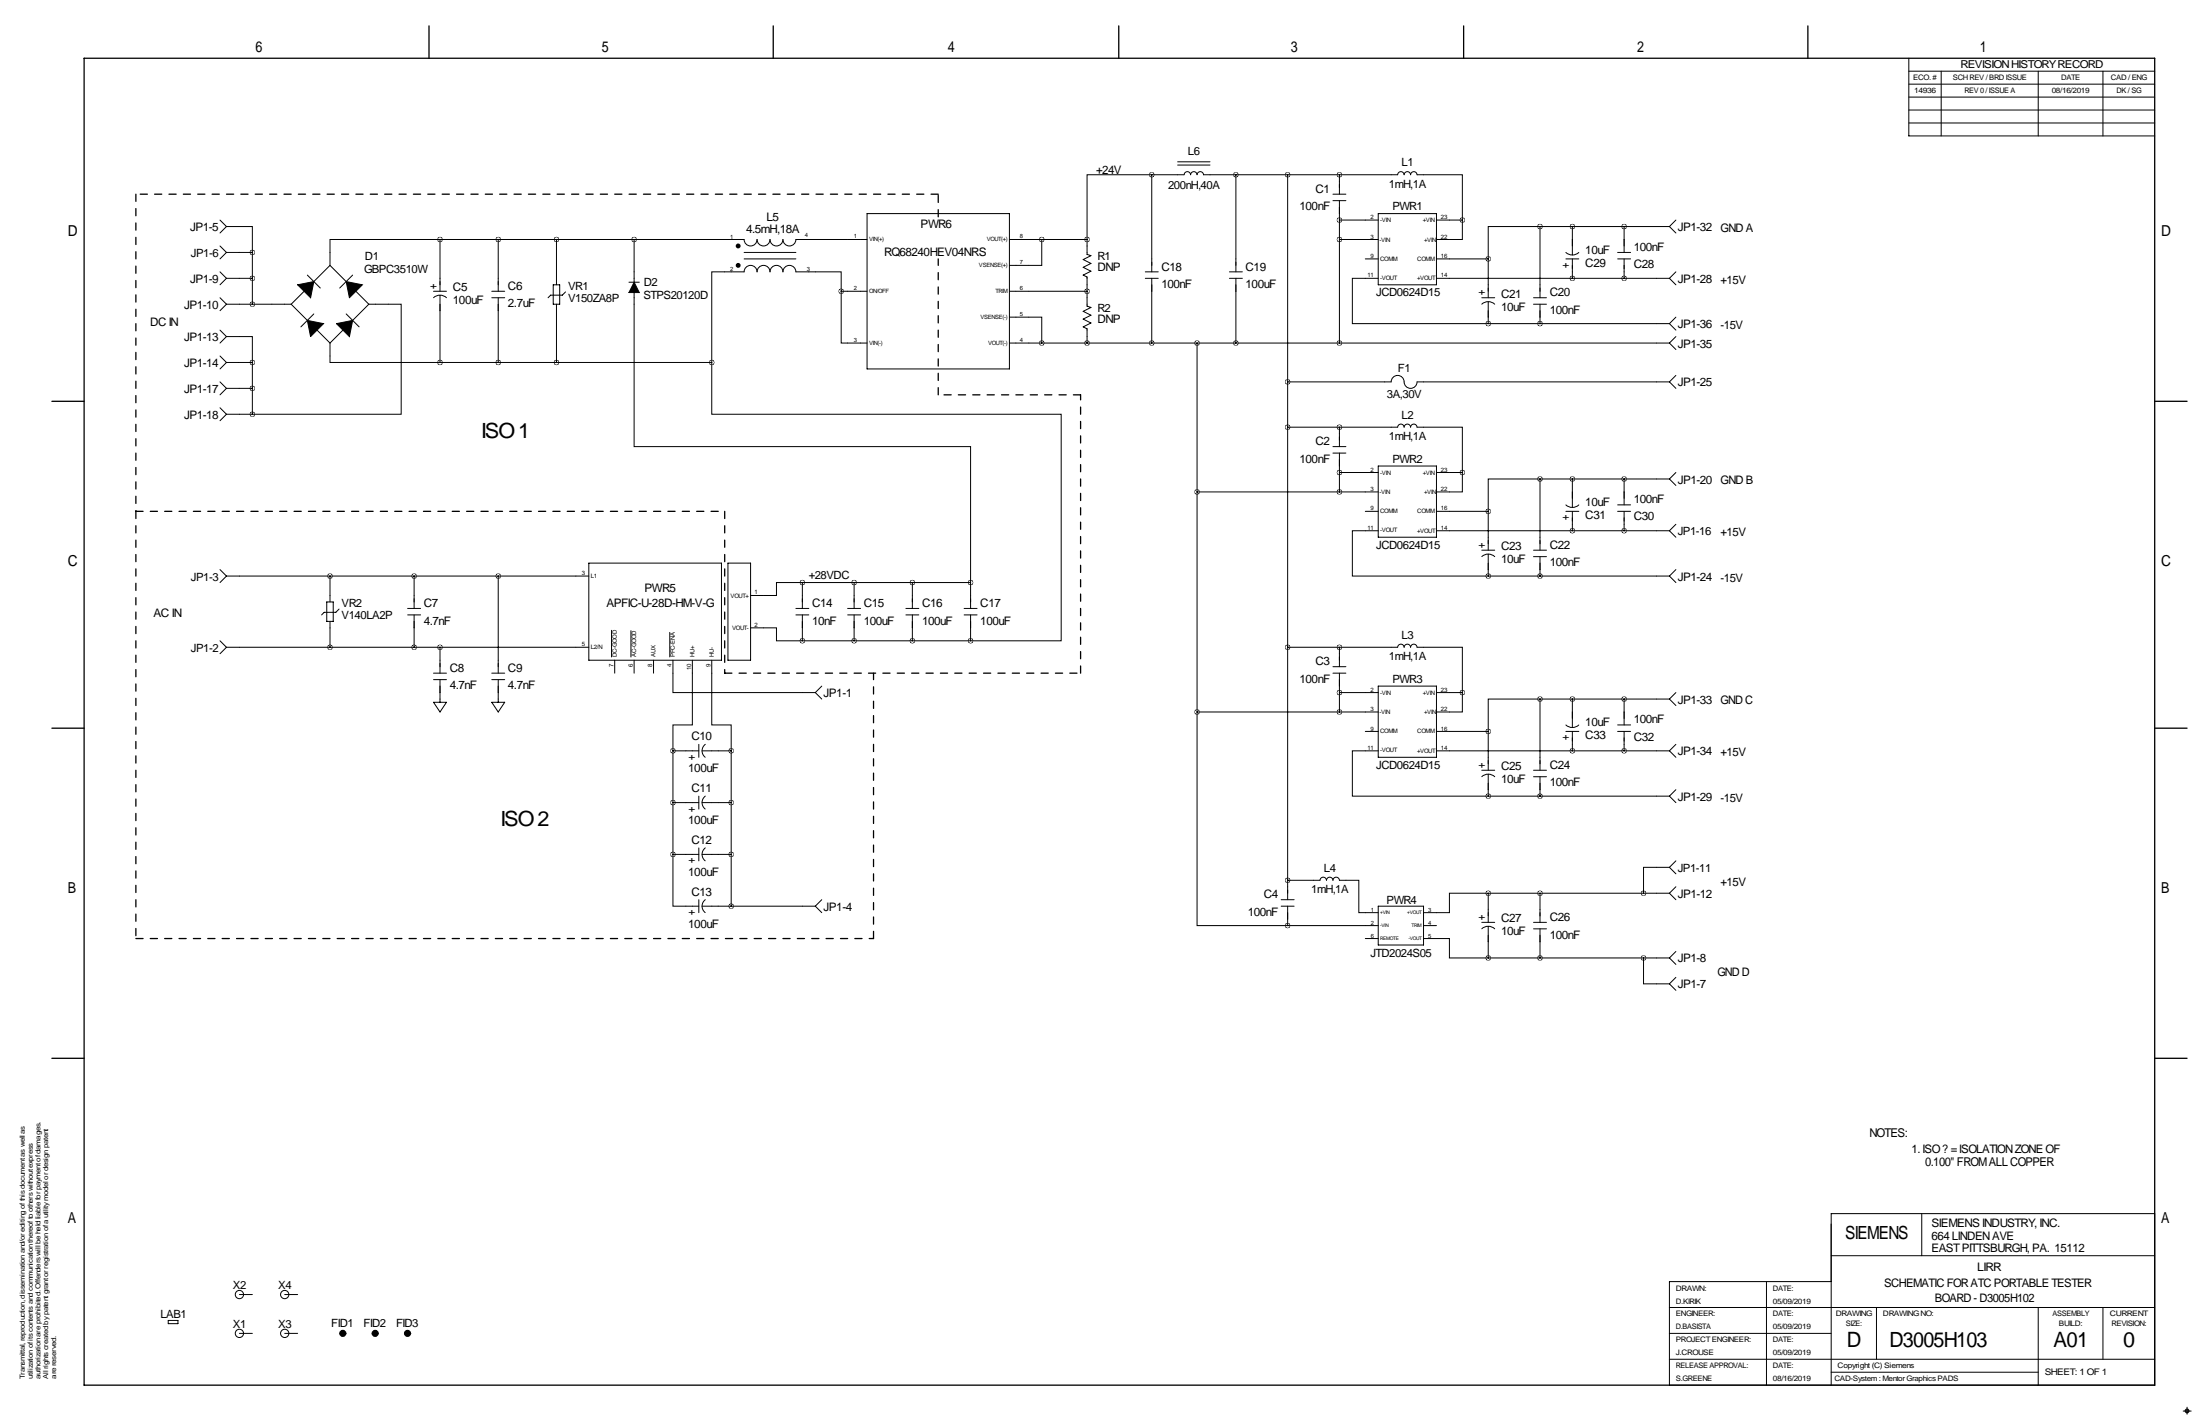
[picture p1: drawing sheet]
<svg xmlns="http://www.w3.org/2000/svg" width="864mm" height="559mm" viewBox="0 0 864 559" stroke-linecap="round" stroke-linejoin="round" font-family="sans-serif">
<g fill="none" stroke="#000" stroke-width=".39">
<path d="M749.3 22.9v30.4h96.5M749.3 38.1h96.5M749.3 33h96.5M749.3 27.9h96.5M762 27.9v25.4M800.1 27.9v25.4M825.5 27.9v25.4M749.3 48.3h96.5M749.3 43.2h96.5M452.1 68.6h12.7a1.27 1.27 0 0 1 1.3-1.2 1.27 1.27 0 0 1 1.3 1.2 1.27 1.27 0 0 1 1.2-1.2 1.27 1.27 0 0 1 1.3 1.2 1.27 1.27 0 0 1 1.3-1.2 1.27 1.27 0 0 1 1.2 1.2h76.2a1.27 1.27 0 0 1 1.3-1.2 1.27 1.27 0 0 1 1.3 1.2 1.27 1.27 0 0 1 1.2-1.2 1.27 1.27 0 0 1 1.3 1.2 1.27 1.27 0 0 1 1.3-1.2 1.27 1.27 0 0 1 1.3 1.2h17.7v17.8M452.1 68.6h-25.4v25.4M452.1 68.6v38.1"/>
<path d="M462.3 64.8h12.7M462.3 63.5h12.7M485.1 68.6v38.1M505.5 68.6v284.5M523.2 78.7h5.1M523.2 76.2h5.1M525.8 68.6v7.6M525.8 78.7v55.9M86.4 86.4l2.5 2.5M86.4 96.5l2.5 2.6M88.9 88.9h10.2v10.2M88.9 88.9l-2.5 2.5"/>
<path d="M88.9 99.1h10.2M88.9 99.1l-2.5 2.5M99.1 99.1v20.3M172.7 94h119.4a2.54 2.54 0 0 0 2.5 2.5 2.54 2.54 0 0 0 2.6-2.5 2.54 2.54 0 0 0 2.5 2.5 2.54 2.54 0 0 0 2.6-2.5 2.54 2.54 0 0 0 2.5 2.5 2.54 2.54 0 0 0 2.5-2.5 2.54 2.54 0 0 0 2.6 2.5 2.54 2.54 0 0 0 2.5-2.5h28M172.7 94h-43.2v10.1M172.7 94v20.3M195.6 94v20.3M218.4 94v17.8M248.9 94v16.7M292.1 99.1h20.3M340.4 83.8h55.8v61h-55.8zM396.2 94h30.5"/>
<path d="M408.9 94v10.1h-12.7M426.7 94v5.8l1.5 .5-3 1.6 3 1.5-3 1.5 3 1.5-3 1.5 1.5 .8v11.4l1.5 .5-3 1.6 3 1.5-3 1.5 3 1.5-3 1.6 1.5 .7v5.6M525.8 86.4h15.2M525.8 94h15.2M541 83.8h22.9v28h-22.9zM563.9 86.4h10.1M574 86.4v7.6h-10.1M604.5 88.9h-20.3v12.7M604.5 88.9h50.8M604.5 88.9v27.9M614.7 99.1a3.7 3.7 0 0 0 5 0M617.2 88.9v11.2"/>
<path d="M635 99.1h5.1M637.5 88.9v10.2M655.3 88.9l2.6 2.5M657.9 86.4l-2.6 2.5M86.4 106.7l2.5 2.5M86.4 116.8l2.5 2.6M88.9 109.2h10.2M88.9 119.4h25.4M88.9 109.2l-2.5 2.6M88.9 119.4l-2.5 2.5M114.3 119.4l6.3 6.3M119.4 114.3l-5.1 5.1"/>
<path d="M120.6 107.9l5.1 5.1M129.5 104.1l6.4 6.4M129.5 104.1l-6.3 6.4M138.4 107.9l-5.1 5.1M139.7 114.3l5.1 5.1M144.8 119.4h12.7v43.2h-58.4M144.8 119.4l-6.4 6.3M170.2 114.3h5.1M170.2 116.8a3.7 3.7 0 0 1 5.1 0M172.7 115.8v26.4M193 116.8h5.1M193 114.3h5.1"/>
<path d="M195.6 116.8v25.4M217.2 111.8h2.5v7.6h-2.5zM218.4 119.4v22.8M222 114.6l-1.3 1.2h-4.5l-1.1 1M246.9 110.7h4.1M248.9 114.8v60.5h132.1v53.3M292.1 101.6h20.3M330.2 114.3v-7.6h-17.8a2.54 2.54 0 0 0-2.5-2.6 2.54 2.54 0 0 0-2.6 2.6 2.54 2.54 0 0 0-2.5-2.6 2.54 2.54 0 0 0-2.5 2.6 2.54 2.54 0 0 0-2.6-2.6 2.54 2.54 0 0 0-2.5 2.6 2.54 2.54 0 0 0-2.6-2.6 2.54 2.54 0 0 0-2.5 2.6h-12.7v35.5M330.2 114.3v20.3h10.2M330.2 114.3h10.2M396.2 114.3h30.5M449.6 109.2h5.1"/>
<path d="M449.6 106.7h5.1M452.1 109.2v25.4M482.6 109.2h5.1M482.6 106.7h5.1M485.1 109.2v25.4M535.9 101.6h5.1M541 109.2h-10.1v17.8h53.3M563.9 101.6h20.3M563.9 109.2h91.4M581.7 116.8h5M581.7 119.4a3.7 3.7 0 0 1 5 0M584.2 101.6v15.2"/>
<path d="M584.2 118.4v8.6M602 119.4h5.1M602 116.8h5.1M604.5 119.4v7.6M614.7 101.6h5.1M617.2 101.6v7.6M635 101.6h5.1M637.5 101.6v7.6M655.3 109.2l2.6 2.6M657.9 106.7l-2.6 2.5M86.4 129.5l2.5 2.6M86.4 139.7l2.5 2.5"/>
<path d="M88.9 132.1h10.2v10.1M88.9 132.1l-2.5 2.5M123.2 123.2l-5.1 5.1M124.5 129.5l5 5.1M129.5 134.6v7.6h43.2M134.6 129.5l-5.1 5.1M135.9 123.2l5.1 5.1M396.2 124.5h12.7v10.1M396.2 134.6h259.1M469.9 134.6v144.8M584.2 127h71.1M655.3 127l2.6 2.5"/>
<path d="M655.3 134.6l2.6 2.6M657.9 124.5l-2.6 2.5M657.9 132.1l-2.6 2.5M86.4 149.9l2.5 2.5M88.9 142.2h10.2M88.9 142.2l-2.5 2.6M88.9 152.4h10.2M88.9 152.4l-2.5 2.5M99.1 142.2v20.4M172.7 142.2h106.7M279.4 142.2v20.4h137.2v88.9h-35.6M505.5 149.9h40.6a2.6 2.6 0 0 1 2.9-2.6 2.6 2.6 0 0 1 2.2 3.1 2.54 2.54 0 0 0 2.8 2 2.54 2.54 0 0 0 2.3-2.5h99"/>
<path d="M655.3 149.9l2.6 2.5M657.9 147.3l-2.6 2.6M86.4 160l2.5 2.6M88.9 162.6h10.2M88.9 162.6l-2.5 2.5M505.5 167.6h43.1a1.27 1.27 0 0 1 1.3-1.2 1.27 1.27 0 0 1 1.3 1.2 1.27 1.27 0 0 1 1.2-1.2 1.27 1.27 0 0 1 1.3 1.2 1.27 1.27 0 0 1 1.3-1.2 1.27 1.27 0 0 1 1.3 1.2h17.7v17.8M523.2 177.8h5.1M523.2 175.3h5.1M525.8 167.6v7.7M525.8 177.8v15.2M469.9 193h71.1M525.8 185.4h15.2"/>
<path d="M541 182.9h22.9v27.9h-22.9zM563.9 185.4h10.1M574 185.4v7.6h-10.1M604.5 188h-20.3v12.7M604.5 188h50.8M604.5 188v27.9M614.7 198.1a3.7 3.7 0 0 0 5 0M617.2 188v11.1M635 198.1h5.1M637.5 188v10.1M655.3 188l2.6 2.5M657.9 185.4l-2.6 2.6"/>
<path d="M535.9 200.7h5.1M541 208.3h-10.1v17.8h53.3M563.9 200.7h20.3M563.9 208.3h91.4M581.7 215.9h5M581.7 218.4a3.7 3.7 0 0 1 5 0M584.2 200.7v15.2M584.2 217.4v8.7M602 218.4h5.1M602 215.9h5.1M604.5 218.4v7.7M614.7 200.7h5.1"/>
<path d="M617.2 200.7v7.6M635 200.7h5.1M637.5 200.7v7.6M655.3 208.3l2.6 2.5M657.9 205.7l-2.6 2.6M86.4 223.5l2.5 2.6M88.9 226.1h142.2M88.9 226.1l-2.5 2.5M128.3 236.2h2.5v7.6h-2.5zM129.5 226.1v10.1M133.1 239l-1.3 1.3h-4.5l-1.1 1M160 238.8h5.1"/>
<path d="M162.6 226.1v12.7M195.6 226.1v38.1M231.1 221h52.1v38.1h-52.1zM285.8 221h8.8v38.1h-8.8zM312.4 238.8h5.1M315 228.6h-10.2v5.1h-10.2M315 228.6v10.2M315 228.6h66M332.7 238.8h5.1M335.3 228.6v10.2M355.6 238.8h5.1M358.1 228.6v10.2"/>
<path d="M378.5 238.8h5M381 228.6v10.2M584.2 226.1h71.1M655.3 226.1l2.6 2.5M657.9 223.5l-2.6 2.6M86.4 251.5l2.5 2.5M88.9 254h142.2M88.9 254l-2.5 2.5M129.5 243.8v10.2M160 241.3h5.1M162.6 241.3v12.7M172.7 254v10.2"/>
<path d="M240.1 247.3v10.5M241.3 259.1v5.1M247.7 247.5v10.3M248.9 259.1v5.1M256.5 259.1v5.1M262.9 248.2v9.6M264.2 259.1v12.7h55.8M271.8 259.1v25.4h-7.6v10.1M279.4 259.1v25.4h7.6v10.1M294.6 246.4h10.2v5.1h10.2M312.4 241.3h5.1M315 241.3v10.2"/>
<path d="M315 251.5h66M332.7 241.3h5.1M335.3 241.3v10.2M355.6 241.3h5.1M358.1 241.3v10.2M378.5 241.3h5M381 241.3v10.2M505.5 254h43.1a1.27 1.27 0 0 1 1.3-1.2 1.27 1.27 0 0 1 1.3 1.2 1.27 1.27 0 0 1 1.2-1.2 1.27 1.27 0 0 1 1.3 1.2 1.27 1.27 0 0 1 1.3-1.2 1.27 1.27 0 0 1 1.3 1.2h17.7v17.8M525.8 254v7.6M170.2 264.2h5.1M170.2 266.7h5.1M170.2 275.6h5.1l-2.6 3.8z"/>
<path d="M172.7 266.7v8.9M193 264.2h5.1M193 266.7h5.1M193 275.6h5.1l-2.5 3.8zM195.6 266.7v8.9M320 271.8l2.6 2.5M322.6 269.2l-2.6 2.6M469.9 279.4v83.8h35.6M469.9 279.4h71.1M523.2 264.2h5.1M523.2 261.6h5.1M525.8 264.2v15.2"/>
<path d="M525.8 271.8h15.2M541 269.2h22.9v28h-22.9zM563.9 271.8h10.1M574 271.8v7.6h-10.1M604.5 274.3h-20.3v12.7M604.5 274.3h50.8M604.5 274.3v28M617.2 274.3v11.2M637.5 274.3v10.2M655.3 274.3l2.6 2.6M657.9 271.8l-2.6 2.5M264.2 294.6h10.1"/>
<path d="M264.2 294.6v40.7M274.3 292.1v5.1M275.6 294.6h11.4M276.9 292.1a3.2 3.2 0 0 0-.1 5.1M287 294.6v61M535.9 287h5.1M541 294.6h-10.1v17.8h53.3M563.9 287h20.3M563.9 294.6h91.4M584.2 287v15.3M614.7 284.5a3.7 3.7 0 0 0 5 0M614.7 287h5.1"/>
<path d="M617.2 287v7.6M635 287h5.1M635 284.5h5.1M637.5 287v7.6M655.3 294.6l2.6 2.6M657.9 292.1l-2.6 2.5M264.2 315h10.1M274.3 312.4v5.1M275.6 315h11.4M276.9 312.4a3.2 3.2 0 0 0-.1 5.1M581.7 302.3h5M581.7 304.8a3.7 3.7 0 0 1 5 0"/>
<path d="M584.2 312.4h71.1M584.2 303.8v8.6M602 304.8h5.1M602 302.3h5.1M604.5 304.8v7.6M655.3 312.4l2.6 2.6M657.9 309.9l-2.6 2.5M264.2 335.3v20.3h10.1M264.2 335.3h10.1M274.3 332.7v5.1M275.6 335.3h11.4M276.9 332.7a3.2 3.2 0 0 0-.1 5.1"/>
<path d="M657.9 337.8l-2.6 2.6M274.3 353.1v5M275.6 355.6h44.4M276.9 353.1a3.2 3.2 0 0 0-.1 5M320 355.6l2.6 2.5M322.6 353.1l-2.6 2.5M502.9 355.6h5.1M502.9 353.1h5.1M505.5 345.4h12.7a1.27 1.27 0 0 1 1.2-1.2 1.27 1.27 0 0 1 1.3 1.2 1.27 1.27 0 0 1 1.3-1.2 1.27 1.27 0 0 1 1.2 1.2 1.27 1.27 0 0 1 1.3-1.2 1.27 1.27 0 0 1 1.3 1.2h7.6v12.7h7.6M505.5 355.6v7.6M541 355.6h17.8v15.2h-17.8zM584.2 350.5h-15.2v7.6h-10.2"/>
<path d="M584.2 350.5h71.1M584.2 350.5v11.4M604.5 350.5v11.4M655.3 340.4h-10.1v10.1M655.3 340.4l2.6 2.5M655.3 350.5l2.6 2.6M657.9 348l-2.6 2.5M505.5 363.2h35.5M535.9 368.3h5.1M558.8 368.3h10.2v7.6h15.2M558.8 363.2h5.1M581.7 361.9h5"/>
<path d="M581.7 364.5a3.7 3.7 0 0 1 5 0M584.2 375.9h71.1M584.2 363.5v12.4M602 364.5h5.1M602 361.9h5.1M604.5 364.5v11.4M645.2 375.9v10.2h10.1M655.3 375.9l2.6 2.6M657.9 373.4l-2.6 2.5M655.3 386.1l2.6 2.5M657.9 383.5l-2.6 2.6M754.4 476.2v16.6"/>
<path d="M718.8 492.8h127M66 518.2h3.8v1.2h-3.8zM94 508h5.1M111.8 508h5M655.3 513.1h190.5M693.4 502.9v40.7M718.8 502.9h-63.5v40.7h190.5v-67.4h-127v67.4M736.6 513.1v20.3M800.1 513.1v30.5M825.5 513.1v20.3M94 523.2h5.1M111.8 523.2h5"/>
<path d="M133.3 523.2h2.6M146 523.2h2.6M158.7 523.2h2.6M655.3 523.2h63.5M655.3 533.4h190.5M718.8 538.5h81.3M857 553.7h1.2M858.4 553.7h.2M858.5 552.2v1.2M858.5 553.6v.2M858.5 554.1v.8M858.9 553.7h1.2"/>
<circle cx="94" cy="508" r="1.63"/>
<circle cx="111.8" cy="508" r="1.63"/>
<circle cx="94" cy="523.2" r="1.63"/>
<circle cx="111.8" cy="523.2" r="1.63"/>
<circle cx="858.5" cy="553.7" r=".51"/>
<circle cx="858.5" cy="553.7" r=".76"/>
</g>
<g fill="none" stroke="#000" stroke-width=".51">
<path d="M168.4 10.2v12.7M303.5 10.2v12.7M439.2 10.2v12.7M574.5 10.2v12.7M709.7 10.2v12.7M33 22.9h812.8v520.7h-812.8zM289.6 96.5h.5M289.6 104.1h.5M20.4 157.5h12.6M845.8 157.5h12.7M20.4 285.8h12.6M845.8 285.8h12.7"/>
<path d="M20.4 415.3h12.6M845.8 415.3h12.7M134.4 522.9l.5 .5M147.1 522.9l.5 .5M159.8 522.9l.5 .5"/>
</g>
<path d="M53.3 76.2v124.5M368.3 76.2h-315M368.3 85.1v-8.9M368.3 154.9v-53.3M424.2 154.9h-55.9M53.3 200.7v167.6M53.3 200.7h231.2M284.5 200.7v63.5M284.5 264.2h139.7M424.2 264.2v-109.3M53.3 368.3h289.6M342.9 368.3v-104.1" fill="none" stroke="#000" stroke-width=".51" stroke-dasharray="2.8 2.8"/>
<path d="M116.8 111.8l6.4-1.3-1.3 6.3zM135.9 110.5l6.3 1.3-5 5zM248.9 110.7l2.1 4.1h-4.1zM120.6 125.7l6.4 1.3-5.1 5.1zM132.1 127l6.3-1.3-1.2 6.4z" fill="#000" stroke="#000" stroke-width=".39"/>
<g fill="none" stroke="#000" stroke-width=".89">
<circle cx="289.8" cy="96.5" r=".51"/>
<circle cx="289.8" cy="104.1" r=".51"/>
</g>
<g fill="none" stroke="#000" stroke-width="1.3">
<circle cx="134.6" cy="523.2" r=".76"/>
<circle cx="147.3" cy="523.2" r=".76"/>
<circle cx="160" cy="523.2" r=".76"/>
</g>
<path d="M574 86.4a.07 .07 0 0 0 .1 0 .07 .07 0 0 0-.1 0zM525.7 86.4a.07 .07 0 0 0 .1 0 .07 .07 0 0 0-.1 0zM525.7 94a.07 .07 0 0 0 .1 0 .07 .07 0 0 0-.1 0zM574 185.4a.07 .07 0 0 0 .1 0 .07 .07 0 0 0-.1 0zM525.7 185.4a.07 .07 0 0 0 .1 0 .07 .07 0 0 0-.1 0zM525.7 68.6a.07 .07 0 0 0 .1 0 .07 .07 0 0 0-.1 0zM525.7 167.6a.07 .07 0 0 0 .1 0 .07 .07 0 0 0-.1 0zM574 271.8a.07 .07 0 0 0 .1 0 .07 .07 0 0 0-.1 0zM525.7 271.8a.07 .07 0 0 0 .1 0 .07 .07 0 0 0-.1 0zM505.4 167.6a.07 .07 0 0 0 .1 0 .07 .07 0 0 0-.1 0zM525.7 254a.07 .07 0 0 0 .1 0 .07 .07 0 0 0-.1 0zM505.4 254a.07 .07 0 0 0 .1 0 .07 .07 0 0 0-.1 0zM505.4 345.4a.07 .07 0 0 0 .1 0 .07 .07 0 0 0-.1 0zM505.4 149.9a.07 .07 0 0 0 .1 0 .07 .07 0 0 0-.1 0zM99 109.2a.07 .07 0 0 0 .1 0 .07 .07 0 0 0-.1 0zM99 99.1a.07 .07 0 0 0 .1 0 .07 .07 0 0 0-.1 0zM99 152.4a.07 .07 0 0 0 .1 0 .07 .07 0 0 0-.1 0zM99 142.2a.07 .07 0 0 0 .1 0 .07 .07 0 0 0-.1 0zM99 119.4a.07 .07 0 0 0 .1 0 .07 .07 0 0 0-.1 0zM99 162.6a.07 .07 0 0 0 .1 0 .07 .07 0 0 0-.1 0zM218.4 94a.07 .07 0 0 0 .1 0 .07 .07 0 0 0-.1 0zM218.4 142.2a.07 .07 0 0 0 .1 0 .07 .07 0 0 0-.1 0zM129.5 226.1a.07 .07 0 0 0 .1 0 .07 .07 0 0 0-.1 0zM129.5 254a.07 .07 0 0 0 .1 0 .07 .07 0 0 0-.1 0zM162.5 254a.07 .07 0 0 0 .1 0 .07 .07 0 0 0-.1 0zM162.5 226.1a.07 .07 0 0 0 .1 0 .07 .07 0 0 0-.1 0zM264.1 335.3a.07 .07 0 0 0 .1 0 .07 .07 0 0 0-.1 0zM264.1 315a.07 .07 0 0 0 .1 0 .07 .07 0 0 0-.1 0zM287 335.3a.07 .07 0 0 0 .1 0 .07 .07 0 0 0-.1 0zM287 315a.07 .07 0 0 0 .1 0 .07 .07 0 0 0-.1 0zM287 355.6a.07 .07 0 0 0 .1 0 .07 .07 0 0 0-.1 0zM358.1 228.6a.07 .07 0 0 0 .1 0 .07 .07 0 0 0-.1 0zM335.2 228.6a.07 .07 0 0 0 .1 0 .07 .07 0 0 0-.1 0zM358.1 251.5a.07 .07 0 0 0 .1 0 .07 .07 0 0 0-.1 0zM335.2 251.5a.07 .07 0 0 0 .1 0 .07 .07 0 0 0-.1 0zM172.7 254a.07 .07 0 0 0 .1 0 .07 .07 0 0 0-.1 0zM195.5 226.1a.07 .07 0 0 0 .1 0 .07 .07 0 0 0-.1 0zM314.9 228.6a.07 .07 0 0 0 .1 0 .07 .07 0 0 0-.1 0zM314.9 251.5a.07 .07 0 0 0 .1 0 .07 .07 0 0 0-.1 0zM264.1 294.6a.07 .07 0 0 0 .1 0 .07 .07 0 0 0-.1 0zM287 294.6a.07 .07 0 0 0 .1 0 .07 .07 0 0 0-.1 0zM195.5 94a.07 .07 0 0 0 .1 0 .07 .07 0 0 0-.1 0zM195.5 142.2a.07 .07 0 0 0 .1 0 .07 .07 0 0 0-.1 0zM172.7 142.2a.07 .07 0 0 0 .1 0 .07 .07 0 0 0-.1 0zM172.7 94a.07 .07 0 0 0 .1 0 .07 .07 0 0 0-.1 0zM426.7 114.3a.07 .07 0 0 0 .1 0 .07 .07 0 0 0-.1 0zM408.9 94a.07 .07 0 0 0 .1 0 .07 .07 0 0 0-.1 0zM408.9 134.6a.07 .07 0 0 0 .1 0 .07 .07 0 0 0-.1 0zM380.9 251.5a.1 .1 0 0 0 .2 0 .1 .1 0 0 0-.2 0zM525.7 134.6a.07 .07 0 0 0 .1 0 .07 .07 0 0 0-.1 0zM426.7 134.6a.07 .07 0 0 0 .1 0 .07 .07 0 0 0-.1 0zM426.7 94a.07 .07 0 0 0 .1 0 .07 .07 0 0 0-.1 0zM505.4 68.6a.07 .07 0 0 0 .1 0 .07 .07 0 0 0-.1 0zM452.1 68.6a.07 .07 0 0 0 .1 0 .07 .07 0 0 0-.1 0zM452.1 134.6a.07 .07 0 0 0 .1 0 .07 .07 0 0 0-.1 0zM485.1 68.6a.07 .07 0 0 0 .1 0 .07 .07 0 0 0-.1 0zM485.1 134.6a.07 .07 0 0 0 .1 0 .07 .07 0 0 0-.1 0zM505.4 363.2a.07 .07 0 0 0 .1 0 .07 .07 0 0 0-.1 0zM469.8 134.6a.1 .1 0 0 0 .2 0 .1 .1 0 0 0-.2 0zM525.7 193a.07 .07 0 0 0 .1 0 .07 .07 0 0 0-.1 0zM469.8 193a.1 .1 0 0 0 .2 0 .1 .1 0 0 0-.2 0zM525.7 279.4a.07 .07 0 0 0 .1 0 .07 .07 0 0 0-.1 0zM469.8 279.4a.1 .1 0 0 0 .2 0 .1 .1 0 0 0-.2 0zM584.1 226.1a.1 .1 0 0 0 .2 0 .1 .1 0 0 0-.2 0zM604.5 226.1a.07 .07 0 0 0 .1 0 .07 .07 0 0 0-.1 0zM604.5 127a.07 .07 0 0 0 .1 0 .07 .07 0 0 0-.1 0zM584.1 127a.1 .1 0 0 0 .2 0 .1 .1 0 0 0-.2 0zM604.5 312.4a.07 .07 0 0 0 .1 0 .07 .07 0 0 0-.1 0zM584.1 312.4a.1 .1 0 0 0 .2 0 .1 .1 0 0 0-.2 0zM645.1 375.9a.07 .07 0 0 0 .1 0 .07 .07 0 0 0-.1 0zM645.1 350.5a.07 .07 0 0 0 .1 0 .07 .07 0 0 0-.1 0zM584.1 350.5a.1 .1 0 0 0 .2 0 .1 .1 0 0 0-.2 0zM604.5 350.5a.07 .07 0 0 0 .1 0 .07 .07 0 0 0-.1 0zM604.5 375.9a.07 .07 0 0 0 .1 0 .07 .07 0 0 0-.1 0zM584.1 375.9a.1 .1 0 0 0 .2 0 .1 .1 0 0 0-.2 0zM248.9 94a.07 .07 0 0 0 .1 0 .07 .07 0 0 0-.1 0zM380.9 228.6a.1 .1 0 0 0 .2 0 .1 .1 0 0 0-.2 0zM330.1 114.3a.1 .1 0 0 0 .2 0 .1 .1 0 0 0-.2 0zM279.3 142.2a.1 .1 0 0 0 .2 0 .1 .1 0 0 0-.2 0zM584.1 287a.1 .1 0 0 0 .2 0 .1 .1 0 0 0-.2 0zM604.5 274.3a.07 .07 0 0 0 .1 0 .07 .07 0 0 0-.1 0zM584.1 200.7a.1 .1 0 0 0 .2 0 .1 .1 0 0 0-.2 0zM604.5 188a.07 .07 0 0 0 .1 0 .07 .07 0 0 0-.1 0zM584.1 101.6a.1 .1 0 0 0 .2 0 .1 .1 0 0 0-.2 0zM604.5 88.9a.07 .07 0 0 0 .1 0 .07 .07 0 0 0-.1 0zM617.2 109.2a.07 .07 0 0 0 .1 0 .07 .07 0 0 0-.1 0zM637.5 109.2a.07 .07 0 0 0 .1 0 .07 .07 0 0 0-.1 0zM617.2 88.9a.07 .07 0 0 0 .1 0 .07 .07 0 0 0-.1 0zM637.5 88.9a.07 .07 0 0 0 .1 0 .07 .07 0 0 0-.1 0zM617.2 188a.07 .07 0 0 0 .1 0 .07 .07 0 0 0-.1 0zM637.5 188a.07 .07 0 0 0 .1 0 .07 .07 0 0 0-.1 0zM637.5 208.3a.07 .07 0 0 0 .1 0 .07 .07 0 0 0-.1 0zM617.2 208.3a.07 .07 0 0 0 .1 0 .07 .07 0 0 0-.1 0zM637.5 274.3a.07 .07 0 0 0 .1 0 .07 .07 0 0 0-.1 0zM617.2 274.3a.07 .07 0 0 0 .1 0 .07 .07 0 0 0-.1 0zM617.2 294.6a.07 .07 0 0 0 .1 0 .07 .07 0 0 0-.1 0zM637.5 294.6a.07 .07 0 0 0 .1 0 .07 .07 0 0 0-.1 0z" fill="#000" stroke="#000" stroke-width="1.9"/>
<g font-size="8.3">
<text x="725" y="528.5">D</text>
<text x="806.1" y="528.5">A01</text>
<text x="833.5" y="528.5">0</text>
</g>
<g font-size="8.2">
<text x="188.8" y="171.9">ISO 1</text>
<text x="196.4" y="324.3">ISO 2</text>
<text x="741.7" y="528.5">D3005H103</text>
</g>
<text font-size="7.1" x="724.3" y="486.2">SIEMENS</text>
<g font-size="5.9">
<text x="100.3" y="20.3">6</text>
<text x="236.2" y="20.3">5</text>
<text x="372.1" y="20.3">4</text>
<text x="506.7" y="20.3">3</text>
<text x="642.6" y="20.3">2</text>
<text x="777.2" y="20.3">1</text>
<text x="26.7" y="92.7">D</text>
<text x="848.4" y="92.7">D</text>
<text x="26.7" y="222.3">C</text>
<text x="848.4" y="222.3">C</text>
<text x="26.7" y="350.5">B</text>
<text x="848.4" y="350.5">B</text>
<text x="26.7" y="480.1">A</text>
<text x="848.4" y="480.1">A</text>
</g>
<g font-size="4.7">
<text x="733.8" y="446">NOTES:</text>
<text x="755.6" y="457.7">0.100&quot; FROM ALL COPPER</text>
</g>
<g font-size="4.6">
<text x="430.3" y="68.2">+24V</text>
<text x="516.4" y="75.7">C1</text>
<text x="510.1" y="82.6">100nF</text>
<text x="300.9" y="86.9">L5</text>
<text x="361.4" y="89.4">PWR6</text>
<text x="74.6" y="90.7">JP1-5</text>
<text x="292.9" y="91.4">4.5mH,18A</text>
<text x="658.6" y="90.7">JP1-32</text>
<text x="675.4" y="91">GND A</text>
<text x="347" y="100.3">RQ68240HEV04NRS</text>
<text x="622.3" y="99.6">10uF</text>
<text x="641.3" y="98.3">100nF</text>
<text x="430.8" y="106.4">DNP</text>
<text x="455.9" y="106.2">C18</text>
<text x="488.9" y="106.2">C19</text>
<text x="622.3" y="104.7">C29</text>
<text x="641.3" y="105.2">C28</text>
<text x="74.6" y="111">JP1-9</text>
<text x="199.4" y="113.8">C6</text>
<text x="455.9" y="113">100nF</text>
<text x="488.9" y="113">100uF</text>
<text x="658.6" y="111">JP1-28</text>
<text x="675.4" y="111.4">+15V</text>
<text x="177.8" y="114.3">C5</text>
<text x="177.8" y="119.4">100uF</text>
<text x="589.3" y="116.8">C21</text>
<text x="608.3" y="116.3">C20</text>
<text x="72.2" y="121.2">JP1-10</text>
<text x="199.4" y="120.6">2.7uF</text>
<text x="589.3" y="121.9">10uF</text>
<text x="608.3" y="123.2">100nF</text>
<text x="58.9" y="127.9">DC IN</text>
<text x="430.8" y="126.7">DNP</text>
<text x="658.6" y="128.8">JP1-36</text>
<text x="675.4" y="129.1">-15V</text>
<text x="72.2" y="133.9">JP1-13</text>
<text x="658.6" y="136.4">JP1-35</text>
<text x="72.2" y="144">JP1-14</text>
<text x="72.2" y="154.2">JP1-17</text>
<text x="658.6" y="151.6">JP1-25</text>
<text x="72.2" y="164.3">JP1-18</text>
<text x="516.4" y="174.8">C2</text>
<text x="510.1" y="181.6">100nF</text>
<text x="658.6" y="189.7">JP1-20</text>
<text x="675.4" y="190.1">GND B</text>
<text x="641.3" y="197.4">100nF</text>
<text x="622.3" y="203.7">C31</text>
<text x="622.3" y="198.6">10uF</text>
<text x="641.3" y="204.2">C30</text>
<text x="589.3" y="215.9">C23</text>
<text x="608.3" y="215.4">C22</text>
<text x="675.4" y="210.4">+15V</text>
<text x="589.3" y="221">10uF</text>
<text x="608.3" y="222.3">100nF</text>
<text x="658.6" y="227.8">JP1-24</text>
<text x="253" y="232.4">PWR5</text>
<text x="675.4" y="228.2">-15V</text>
<text x="166.4" y="238.3">C7</text>
<text x="238" y="238.3">APFIC-U-28D-HM-V-G</text>
<text x="318.8" y="238.3">C14</text>
<text x="339.1" y="238.3">C15</text>
<text x="361.9" y="238.3">C16</text>
<text x="384.8" y="238.3">C17</text>
<text x="60.2" y="242.2">AC IN</text>
<text x="166.4" y="245.1">4.7nF</text>
<text x="318.8" y="245.1">10nF</text>
<text x="339.1" y="245.1">100uF</text>
<text x="361.9" y="245.1">100uF</text>
<text x="384.8" y="245.1">100uF</text>
<text x="176.5" y="263.7">C8</text>
<text x="199.4" y="263.7">C9</text>
<text x="516.4" y="261.1">C3</text>
<text x="510.1" y="268">100nF</text>
<text x="176.5" y="270.5">4.7nF</text>
<text x="199.4" y="270.5">4.7nF</text>
<text x="323.3" y="273.6">JP1-1</text>
<text x="658.6" y="276.1">JP1-33</text>
<text x="675.4" y="276.5">GND C</text>
<text x="622.3" y="285">10uF</text>
<text x="641.3" y="283.7">100nF</text>
<text x="271.4" y="290.6">C10</text>
<text x="622.3" y="290.1">C33</text>
<text x="641.3" y="290.6">C32</text>
<text x="658.6" y="296.4">JP1-34</text>
<text x="675.4" y="296.8">+15V</text>
<text x="270.2" y="303">100uF</text>
<text x="589.3" y="302.3">C25</text>
<text x="608.3" y="301.8">C24</text>
<text x="271.4" y="310.9">C11</text>
<text x="589.3" y="307.3">10uF</text>
<text x="608.3" y="308.6">100nF</text>
<text x="658.6" y="314.2">JP1-29</text>
<text x="675.4" y="314.6">-15V</text>
<text x="270.2" y="323.3">100uF</text>
<text x="271.4" y="331.2">C12</text>
<text x="270.2" y="343.7">100uF</text>
<text x="675.4" y="347.6">+15V</text>
<text x="271.4" y="351.5">C13</text>
<text x="496.1" y="352.6">C4</text>
<text x="658.6" y="352.3">JP1-12</text>
<text x="323.3" y="357.4">JP1-4</text>
<text x="489.8" y="359.4">100nF</text>
<text x="270.2" y="364">100uF</text>
<text x="589.3" y="361.9">C27</text>
<text x="608.3" y="361.4">C26</text>
<text x="589.3" y="367">10uF</text>
<text x="608.3" y="368.3">100nF</text>
<text x="658.6" y="377.7">JP1-8</text>
<text x="674.2" y="383.1">GND D</text>
<text x="658.6" y="387.9">JP1-7</text>
<text x="750.4" y="452.3">1. ISO ? = ISOLATION ZONE OF</text>
<text x="758.2" y="481.3">SIEMENS INDUSTRY, INC.</text>
<text x="758.2" y="491.5">EAST PITTSBURGH, PA. 15112</text>
<text x="758.2" y="486.4">664 LINDEN AVE</text>
<text x="776.2" y="498.6">LIRR</text>
<text x="739.6" y="505">SCHEMATIC FOR ATC PORTABLE TESTER</text>
<text x="759.5" y="511">BOARD - D3005H102</text>
</g>
<g font-size="4.5">
<text x="466.3" y="61">L6</text>
<text x="550.2" y="65.3">L1</text>
<text x="458.5" y="74.1">200nH,40A</text>
<text x="545.2" y="73.7">1mH,1A</text>
<text x="546.6" y="82.6">PWR1</text>
<text x="74.9" y="100.8">JP1-6</text>
<text x="142.9" y="107.1">GBPC3510W</text>
<text x="143.3" y="102">D1</text>
<text x="430.8" y="102.1">R1</text>
<text x="223" y="113.8">VR1</text>
<text x="252.7" y="112.3">D2</text>
<text x="223" y="118.6">V150ZA8P</text>
<text x="252.6" y="117.4">STPS20120D</text>
<text x="540.2" y="116.3">JCD0624D15</text>
<text x="430.8" y="122.4">R2</text>
<text x="548.8" y="146.1">F1</text>
<text x="544.4" y="156.1">3A,30V</text>
<text x="550.2" y="164.3">L2</text>
<text x="545.2" y="172.7">1mH,1A</text>
<text x="546.6" y="181.6">PWR2</text>
<text x="540.2" y="215.4">JCD0624D15</text>
<text x="658.6" y="210.1">JP1-16</text>
<text x="74.9" y="227.8">JP1-3</text>
<text x="317.5" y="227.3">+28VDC</text>
<text x="134.1" y="238.3">VR2</text>
<text x="134.1" y="243.1">V140LA2P</text>
<text x="550.2" y="250.7">L3</text>
<text x="74.9" y="255.8">JP1-2</text>
<text x="545.2" y="259.1">1mH,1A</text>
<text x="546.6" y="268">PWR3</text>
<text x="540.2" y="301.8">JCD0624D15</text>
<text x="519.7" y="342.1">L4</text>
<text x="658.6" y="342.1">JP1-11</text>
<text x="514.7" y="350.5">1mH,1A</text>
<text x="544.3" y="354.6">PWR4</text>
<text x="537.9" y="375.7">JTD2024S05</text>
<text x="91.4" y="505.7">X2</text>
<text x="109.2" y="505.7">X4</text>
<text x="63" y="517.1">LAB1</text>
<text x="91.4" y="521">X1</text>
<text x="109.2" y="521">X3</text>
<text x="130" y="520.7">FID1</text>
<text x="142.7" y="520.7">FID2</text>
<text x="155.4" y="520.7">FID3</text>
</g>
<text font-size="4.3" x="769.6" y="26.8">REVISION HISTORY RECORD</text>
<g font-size="3.6">
<text x="613.4" y="105">+</text>
<text x="168.9" y="113.3">+</text>
<text x="580.4" y="115.8">+</text>
<text x="613.4" y="204.1">+</text>
<text x="580.4" y="214.9">+</text>
<text x="613.4" y="290.5">+</text>
<text x="270.3" y="298.2">+</text>
<text x="580.4" y="301.2">+</text>
<text x="270.3" y="318.5">+</text>
<text x="270.3" y="338.8">+</text>
<text x="270.3" y="359.2">+</text>
<text x="580.4" y="360.9">+</text>
<text x="802.6" y="539.7">SHEET: 1 OF 1</text>
</g>
<g font-size="3">
<text x="751.1" y="31.5">ECO. #</text>
<text x="766.6" y="31.5">SCH REV / BRD ISSUE</text>
<text x="809.1" y="31.5">DATE</text>
<text x="828.6" y="31.5">CAD / ENG</text>
<text x="751.4" y="36.5">14936</text>
<text x="771.1" y="36.5">REV 0 / ISSUE A</text>
<text x="805.4" y="36.5">08/16/2019</text>
<text x="830.8" y="36.5">DK / SG</text>
<text x="657.9" y="506.4">DRAWN:</text>
<text x="696" y="506.4">DATE:</text>
<text x="657.9" y="511.5">D.KIRIK</text>
<text x="696" y="511.5">05/09/2019</text>
<text x="657.9" y="521.7">D.BASISTA</text>
<text x="657.9" y="516.6">ENGINEER:</text>
<text x="696" y="521.7">05/09/2019</text>
<text x="696" y="516.6">DATE:</text>
<text x="720.6" y="516.6">DRAWING</text>
<text x="724.5" y="520.4">SIZE:</text>
<text x="739.1" y="516.6">DRAWING NO:</text>
<text x="805.7" y="516.6">ASSEMBLY</text>
<text x="808.2" y="520.4">BUILD:</text>
<text x="828.3" y="516.6">CURRENT</text>
<text x="828.8" y="520.4">REVISION:</text>
<text x="657.9" y="526.8">PROJECT ENGINEER:</text>
<text x="696" y="526.8">DATE:</text>
<text x="657.9" y="531.8">J.CROUSE</text>
<text x="696" y="531.8">05/09/2019</text>
<text x="657.9" y="536.9">RELEASE APPROVAL:</text>
<text x="696" y="536.9">DATE:</text>
<text x="721.4" y="536.9">Copyright (C) Siemens</text>
<text x="657.9" y="542">S.GREENE</text>
<text x="696" y="542">08/16/2019</text>
<text x="720.1" y="542">CAD-System : Mentor Graphics PADS</text>
</g>
<g font-size="2.7">
<text x="9.8" y="541" transform="rotate(-90 9.8 541)">Transmittal, reproduction, dissemination and/or editing of this document as well as</text>
<text x="12.8" y="541" transform="rotate(-90 12.8 541)">utilization of its contents and communication thereof to others without express</text>
<text x="15.9" y="541" transform="rotate(-90 15.9 541)">authorization are prohibited. Offenders will be held liable for payment of damages.</text>
<text x="18.9" y="541" transform="rotate(-90 18.9 541)">All rights created by patent grant or registration of a utility model or design patent</text>
<text x="22" y="541" transform="rotate(-90 22 541)">are reserved.</text>
</g>
<g font-size="2.4">
<text x="538" y="86">2</text>
<text x="541.8" y="87.2">-VIN</text>
<text x="558.5" y="87.2">+VIN</text>
<text x="565.7" y="86">23</text>
<text x="538" y="93.6">3</text>
<text x="541.5" y="94.8">-VIN</text>
<text x="559.1" y="94.8">+VIN</text>
<text x="565.7" y="93.6">22</text>
<text x="538" y="101.2">9</text>
<text x="565.7" y="101.2">16</text>
<text x="541.8" y="102.4">COMM</text>
<text x="556.4" y="102.4">COMM</text>
<text x="536.8" y="108.9">11</text>
<text x="541.8" y="109.8">-VOUT</text>
<text x="556.3" y="110">+VOUT</text>
<text x="565.7" y="108.9">14</text>
<text x="538" y="185.1">2</text>
<text x="565.7" y="185.1">23</text>
<text x="541.8" y="186.2">-VIN</text>
<text x="558.5" y="186.2">+VIN</text>
<text x="538" y="192.7">3</text>
<text x="541.5" y="193.8">-VIN</text>
<text x="559.1" y="193.8">+VIN</text>
<text x="565.7" y="192.7">22</text>
<text x="538" y="200.3">9</text>
<text x="541.8" y="201.5">COMM</text>
<text x="556.4" y="201.5">COMM</text>
<text x="565.7" y="200.3">16</text>
<text x="536.8" y="207.9">11</text>
<text x="541.8" y="208.8">-VOUT</text>
<text x="556.3" y="209.1">+VOUT</text>
<text x="565.7" y="207.9">14</text>
<text x="228.4" y="225.6">3</text>
<text x="231.9" y="226.9">L1</text>
<text x="296.2" y="233.2">1</text>
<text x="286.8" y="234.5">VOUT+</text>
<text x="296.2" y="245.9">2</text>
<text x="287.4" y="247.2">VOUT-</text>
<text x="228.4" y="253.5">5</text>
<text x="231.9" y="254.8">L2/N</text>
<text x="242.1" y="257.8" transform="rotate(-90 242.1 257.8)">DC-GOOD</text>
<text x="249.7" y="257.8" transform="rotate(-90 249.7 257.8)">AC-GOOD</text>
<text x="257.3" y="257.8" transform="rotate(-90 257.3 257.8)">AUX</text>
<text x="265" y="257.8" transform="rotate(-90 265 257.8)">PFC-ENA</text>
<text x="272.6" y="257.8" transform="rotate(-90 272.6 257.8)">HU+</text>
<text x="280.2" y="257.8" transform="rotate(-90 280.2 257.8)">HU-</text>
<text x="240.8" y="261.8" transform="rotate(-90 240.8 261.8)">7</text>
<text x="248.4" y="261.8" transform="rotate(-90 248.4 261.8)">6</text>
<text x="256" y="261.8" transform="rotate(-90 256 261.8)">8</text>
<text x="263.7" y="261.8" transform="rotate(-90 263.7 261.8)">4</text>
<text x="271.3" y="263" transform="rotate(-90 271.3 263)">10</text>
<text x="278.9" y="261.8" transform="rotate(-90 278.9 261.8)">9</text>
<text x="538" y="271.4">2</text>
<text x="541.8" y="272.6">-VIN</text>
<text x="558.5" y="272.6">+VIN</text>
<text x="565.7" y="271.4">23</text>
<text x="538" y="279">3</text>
<text x="541.5" y="280.2">-VIN</text>
<text x="559.1" y="280.2">+VIN</text>
<text x="565.7" y="279">22</text>
<text x="538" y="286.7">9</text>
<text x="541.8" y="287.8">COMM</text>
<text x="556.4" y="287.8">COMM</text>
<text x="565.7" y="286.7">16</text>
<text x="536.8" y="294.3">11</text>
<text x="541.8" y="295.2">-VOUT</text>
<text x="556.3" y="295.4">+VOUT</text>
<text x="565.7" y="294.3">14</text>
</g>
<g font-size="2.3">
<text x="286.6" y="93.6">1</text>
<text x="316" y="93">4</text>
<text x="335.1" y="93.5">1</text>
<text x="341.1" y="94.7">VIN(+)</text>
<text x="387.3" y="94.7">VOUT(+)</text>
<text x="400.3" y="93.5">8</text>
<text x="286.6" y="106.3">2</text>
<text x="316.7" y="106.3">3</text>
<text x="384.3" y="104.9">VSENSE(+)</text>
<text x="400.3" y="103.6">7</text>
<text x="335.1" y="113.8">2</text>
<text x="400.3" y="113.8">6</text>
<text x="341.1" y="115.1">ON/OFF</text>
<text x="390.8" y="115.1">TRIM</text>
<text x="384.9" y="125.2">VSENSE(-)</text>
<text x="400.3" y="124">5</text>
<text x="335.1" y="134.1">3</text>
<text x="341.1" y="135.4">VIN(-)</text>
<text x="387.9" y="135.4">VOUT(-)</text>
<text x="400.3" y="134.1">4</text>
<text x="538.1" y="357.8">1</text>
<text x="560.6" y="357.8">3</text>
<text x="538.1" y="362.9">2</text>
<text x="560.6" y="362.9">4</text>
<text x="538.1" y="367.9">6</text>
<text x="560.6" y="367.9">5</text>
</g>
<g font-size="1.9">
<text x="541.8" y="358.8">+VIN</text>
<text x="552.4" y="358.8">+VOUT</text>
<text x="541.8" y="363.9">-VIN</text>
<text x="554.1" y="363.9">TRIM</text>
<text x="541.8" y="368.9">REMOTE</text>
<text x="552.9" y="368.9">-VOUT</text>
</g>
</svg>
